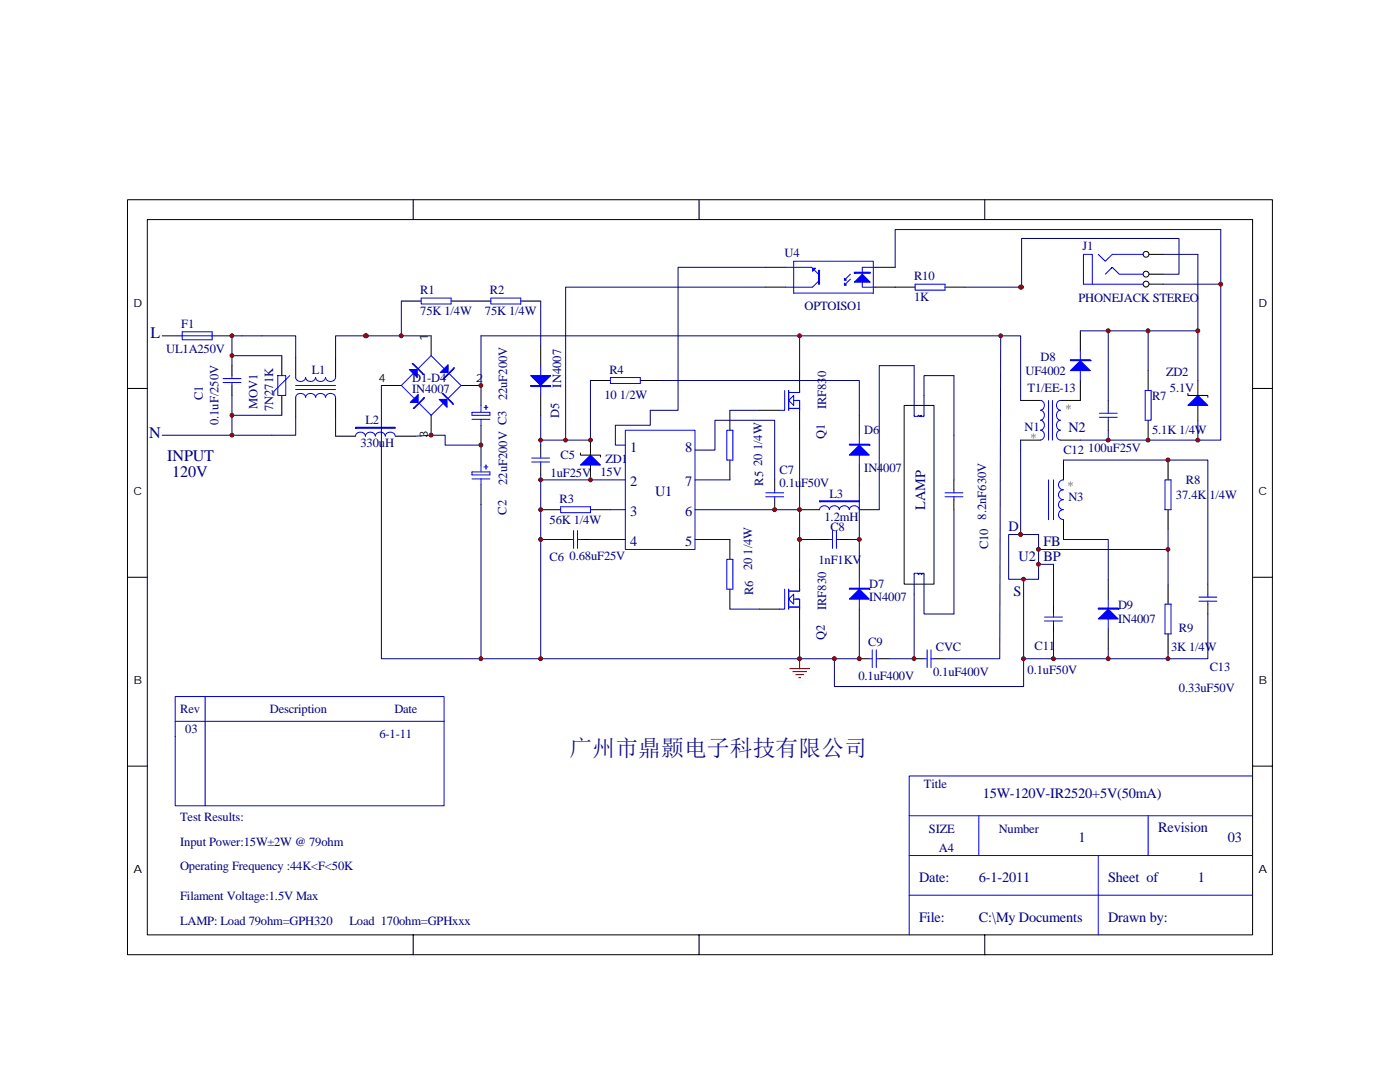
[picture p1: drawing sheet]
<svg xmlns="http://www.w3.org/2000/svg" width="279mm" height="216mm" viewBox="0 0 279 216" stroke-linecap="round" stroke-linejoin="round" font-family="sans-serif">
<g fill="none" stroke="#000" stroke-width=".2">
<path d="M25.4 39.9h228.5v150.6h-228.5zM82.5 39.9v3.9M139.5 39.9v3.9M196.5 39.9v3.9M29.4 43.8h220.6v142.7h-220.6zM152.8 57.3h4M152.8 53.3h4M174.7 57.3h7.9M174.7 53.3h4M188.6 57.3h4M229.3 50.8h2.8M229.3 54.7h2.8"/>
<path d="M229.3 56.7h2.8M25.4 77.5h4M32.4 67h4M42.3 67h4M46.3 73v2M46.3 76.9v2M56.2 71v4M56.2 78.9v4M59 71.4v3.9M59 79.3v4M67 71.4v3.9M67 79.3v4"/>
<path d="M76.1 76.9h4M80.1 60.1h4M86 67v4M90 60.1h8M92 76.9h4v4M103.9 60.1h4M107.9 69v4M107.9 78.9v4M117.8 75.9h4M127.8 75.9h3.9M159.6 74v3.9M203.7 79.9h4"/>
<path d="M215.6 75.9v4h-4M215.6 66v4M221.2 79.9v2M229.1 74v3.9M237.1 78.5v.4h4v.4M239.1 75.9v3M250 77.5h4M67 87h4M78.9 87h4M86 82.9v3.9M96 84.9v7.9M96 96.8v3.9"/>
<path d="M107.9 88.8v2M107.9 92.8v2M115.8 90.4v.4h4v.4M117.8 87.8v3M117.8 92.8v3M145.7 81.9v4M145.7 91.8v4M151.6 81.9h4M154.6 95.8v1.9M154.6 99.7v2M159.6 81.9v4M171.5 82.9v3.9"/>
<path d="M171.5 92.8v4M180.4 80.9h6v35.7h-6zM190.4 95.8v1.9M190.4 99.7v2M203.7 87.8h4M211.6 87.8h4M212.2 91.8v4M221.2 83.9v2M229.1 83.9v3.9M233.1 91.8v4M239.1 80.9v3M25.4 115.2h4"/>
<path d="M107.9 101.7h4M111.9 107.7h2M115.8 107.7h2M117.8 101.7h4M145.7 107.7v3.9M145.7 117.6v3.9M159.6 101.7h4M159.6 113.6v4M163.6 107.7h1.9M167.5 107.7h2M171.5 111.6v4M171.5 101.7h4"/>
<path d="M212.2 103.7v4M221.2 115.6v3.9M233.1 101.7v4M233.1 116.6v3.9M241.1 116.6v2M250 115.2h4M151.6 121.5h4M159.6 121.5v4M171.5 121.5v4M171.5 131.4h2M175.5 131.4h2M182.4 131.4h2"/>
<path d="M186.4 131.4h2M210.3 120.5v2M210.3 124.5v2M221.2 125.5v4M233.1 126.5v4M241.1 120.5v2M25.4 152.9h4M250 152.9h4M82.5 186.6v3.9M139.5 186.6v3.9M196.5 186.6v3.9"/>
<circle cx="228.7" cy="50.7" r=".58"/>
<circle cx="228.7" cy="54.7" r=".58"/>
<circle cx="228.7" cy="56.7" r=".58"/>
</g>
<g fill="none" stroke="#00f" stroke-width=".2">
<path d="M84.1 59.5h5.9v1.2h-5.9zM98 59.5h5.9v1.2h-5.9zM156.8 53.3h5.2l1.3 1.4M158.4 52.1h15.9v6.4h-15.9zM163.3 56.1l-1.1 1.2h-5.4M169.7 54.7l-1.2 1.2M169.7 55.7l-1.2 1.2M174.7 53.3h-2.6v4h2.6M182.6 56.7h6v1.2h-6zM218 56.7v-5.9h-1.8v5.9h11.9M219.2 50.8l1.4 1.3 1.4-1.3h6.1M221.8 53.5l.2-.2-1.4 1.4"/>
<path d="M222 53.3l1.4 1.4h4.7M36.4 66.2h5.9v1.6h-5.9zM36.4 67h5.9M44.5 76.3h3.6M44.5 75.5h3.6M46.3 75v.5M46.3 76.3v.6M55.4 75h1.6v3.9h-1.6zM57.8 75l-3.1 3.1v.8M59 76.9h8M59 77.7h8M59 79.3a1.01 1.01 0 0 1 1-.8 1.01 1.01 0 0 1 1 .8"/>
<path d="M59 75.3a1.01 1.01 0 0 0 1 .8 1.01 1.01 0 0 0 1-.8M61 79.3a1.01 1.01 0 0 1 1-.8 1.01 1.01 0 0 1 1 .8M61 75.3a1.01 1.01 0 0 0 1 .8 1.01 1.01 0 0 0 1-.8M63 79.3a1.01 1.01 0 0 1 1-.8 1.01 1.01 0 0 1 1 .8 1.02 1.02 0 0 1 1-.8 1.02 1.02 0 0 1 1 .8M63 75.3a1.01 1.01 0 0 0 1 .8 1.01 1.01 0 0 0 1-.8 1.02 1.02 0 0 0 1 .8 1.02 1.02 0 0 0 1-.8M82.3 72.6h.2l2 1.9v.2zM82.5 74.5l-2.4 2.4 2.6 2.6M83.5 73.6l2.5-2.6 2.6 2.6M84.6 79.3v.2l-1.9 2h-.2zM88.2 78.5h.2l2 2v.2zM89.6 74.5l2.4 2.4-2.6 2.6M90.6 73.4v.2l-2 1.9h-.2z"/>
<path d="M107.9 73v5.9M121.8 75.3h6v1.2h-6zM156.6 77.9v4h-1M157.4 78.3h2.2v-.4v.4h-2M157.4 77.9v4M158.4 78.9v2l-1-1zM158.4 79.9h1.2v2v-2h-.8M207.6 79.9a1 1 0 0 1 .8 1 1 1 0 0 1-.8 1 1.02 1.02 0 0 1 .8 .9 1.02 1.02 0 0 1-.8 1M209.3 79.9v7.9M210 79.9v7.9M211.6 79.9a1 1 0 0 0-.8 1 1 1 0 0 0 .8 1 1.02 1.02 0 0 0-.8 .9 1.02 1.02 0 0 0 .8 1M215.6 70v5.9"/>
<path d="M228.5 77.9h1.2v6h-1.2zM71 87a1.01 1.01 0 0 1 .9-.8 1.01 1.01 0 0 1 1 .8 1.01 1.01 0 0 1 1-.8 1.01 1.01 0 0 1 1 .8 1.02 1.02 0 0 1 1-.8 1.02 1.02 0 0 1 1 .8 1.02 1.02 0 0 1 1-.8 1.02 1.02 0 0 1 1 .8M88.4 80.5l-2.4 2.4-2.3-2.4M94.2 82.3h3.6v.6h-3.6zM94.2 94.2h3.6v.6h-3.6zM94.2 83.7h3.6M94.2 95.6h3.6M96 80.9v1.4M96 83.7v1.2M96 92.8v1.4M96 95.6v1.2M96.6 81.3h.8"/>
<path d="M96.6 93.2h.8M97 80.9v.8M97 92.8v.8M106.1 91.4h3.6M106.1 92.2h3.6M107.9 90.8v.6M107.9 92.2v.6M124.8 85.9h13.9v23.7h-13.9zM145.1 85.9h1.2v5.9h-1.2zM152.8 98.3h3.6M152.8 99.1h3.6M154.6 97.7v.6"/>
<path d="M154.6 99.1v.6M157.4 81.5h2.2M171.5 86.8v6M182.4 82.9v.2h.8v-.2h.2v.2h.4v-.2v.2h.6v-.2M188.6 98.3h3.6M188.6 99.1h3.6M190.4 97.7v.6M190.4 99.1v.6M207.6 83.9a1.01 1.01 0 0 1 .8 .9 1.01 1.01 0 0 1-.8 1M207.6 85.9a1 1 0 0 1 .8 .9 1 1 0 0 1-.8 1M209.3 95.8v7.9M210.3 95.8v7.9"/>
<path d="M211.6 83.9a1.01 1.01 0 0 0-.8 .9 1.01 1.01 0 0 0 .8 1M211.6 85.9a1 1 0 0 0-.8 .9 1 1 0 0 0 .8 1M212.2 99.7a1 1 0 0 0-1 1 1 1 0 0 0 1 1 .98 .98 0 0 0-1 1 .98 .98 0 0 0 1 1M212.2 95.8a1 1 0 0 0-1 1 1 1 0 0 0 1 .9 .97 .97 0 0 0-1 1 .97 .97 0 0 0 1 1M219.4 82.5h3.6M219.4 83.3h3.6M221.2 81.9v.6M221.2 83.3v.6M232.5 95.8h1.2v5.9h-1.2zM111.9 101.1h5.9v1.2h-5.9zM113.9 107.7h.6M114.5 105.9v3.5"/>
<path d="M115.3 107.7h.5M115.3 105.9v3.5M145.1 111.6h1.2v6h-1.2zM156.6 117.6v3.9h-1M157.4 118h2.2v-.4v.4h-2M157.4 117.6v3.9M158.4 118.6v1.9l-1-1zM158.4 119.5h1.2v2v-2h-.8M163.6 101.7a1 1 0 0 1 .9-.8 1 1 0 0 1 1 .8M165.5 107.7h.6M165.5 101.7a1.02 1.02 0 0 1 1-.8 1.02 1.02 0 0 1 1 .8M166.1 105.9v3.5"/>
<path d="M166.9 107.7h.6M166.9 105.9v3.5M167.5 101.7a1.02 1.02 0 0 1 1-.8 1.02 1.02 0 0 1 1 .8 1.03 1.03 0 0 1 1-.8 1.03 1.03 0 0 1 1 .8M171.5 115.6v5.9M182.4 114.6v-.2h.8v.2h.2v-.2h.4v.2h.2v-.2h.4v.2M221.2 119.5v6M239.3 119.1h3.6M239.3 120h3.6M241.1 118.6v.5M241.1 120v.5M35 139h53.6v21.8h-53.6zM40.9 139v21.8"/>
<path d="M157.4 121.1h2.2M173.5 131.4h.6M174.1 129.7v3.5M174.9 131.4h.6M174.9 129.7v3.5M184.4 131.4h.6M185 129.7v3.5M185.8 131.4h.6M185.8 129.7v3.5M208.5 123.1h3.5M208.5 123.9h3.5M210.3 122.5v.6"/>
<path d="M210.3 123.9v.6M232.5 120.5h1.2v6h-1.2zM35 143.9h53.6M250 154.8h-68.6v31.8M181.4 178.6h68.6M181.4 170.7h68.6M181.4 162.8h68.6M195.4 162.8v7.9M219.2 170.7v15.9M229.1 162.8v7.9"/>
</g>
<path d="M157.6 133.4h4M158.2 134h2.8M158.8 134.6h1.6M159.4 135.2h.4M159.6 131.4v2" fill="none" stroke="#f00" stroke-width=".2"/>
<g fill="none" stroke="#000080" stroke-width=".2">
<path d="M152.8 53.3h-17.5v28.6h-5.5v3h-7v3.9h2M152.8 57.3h-39.9v30.5M178.7 53.3v-7.5h64.9v10.9M192.6 57.3h11.3M232.1 56.7h11.5v31.1h-4.5M232.1 54.7h3.2v-7.1h-31.4v9.7h-.2M232.1 50.8h7v15.2M46.3 71h9.9M46.3 78.9v7.9M59 71.4v-4.4h-12.7v6M72.9 67h13.1M73.1 67h-6.1v4.4"/>
<path d="M76.1 76.9v54.5h19.9M80.1 60.1v6.9M107.9 60.1v8.9M117.8 75.9v11.9h-9.9M131.7 75.9h39.8v7M159.6 67h44.1v12.9M159.6 74v-7h-63.6v9.9M199.7 67l-.2 64.4h-11.1M215.6 66h5.6v13.9M221.2 66h17.9v9.9M229.1 66v8M46.3 82.9h9.9"/>
<path d="M59 83.3v3.5h-26.6M67 83.3v3.7M82.9 87l5.9-.2v2h7.2M107.9 95.8h16.9M107.9 82.9v5.9M107.9 94.8v36.6M138.7 89.8h4v-5.9h11.9v11.9M138.7 95.8h7M145.7 81.9h5.9M159.6 85.9v27.7M171.5 96.8v14.8M182.4 82.9v-9.9h-6.9v28.7"/>
<path d="M184.4 82.9v-7.9h6v20.8M203.7 87.8v18.9M212.2 91.8h28.9v24.8M221.2 85.9v1.9M239.1 83.9v3.9h-23.5M96 100.7v30.7M107.9 107.7h4M117.8 107.7h7M121.8 101.7h3M138.7 107.7h7M138.7 101.7h20.9M159.6 107.7h4"/>
<path d="M169.5 107.7h2M182.4 114.6v16.8h-4.9M190.4 101.7v20.8h-6v-7.9M201.3 106.7h6v8.9h-6zM204.3 115.6v21.4h-37.8v-5.6M207.3 112.6h3v7.9M207.3 109.6h25.8M212.2 107.7h9v7.9M233.1 105.7v10.9M145.7 121.5h5.9M159.6 125.5v5.9M171.5 125.5v5.9h-75.5"/>
<path d="M210.3 126.5v4.9h-6M221.2 129.5v1.9h-10.9M233.1 130.5v.9M241.1 122.5v8.9h-19.9"/>
</g>
<g fill="#00f" stroke="#00f" stroke-width=".2">
<path d="M81.7 73.7h1.6v1.6z"/>
<path d="M87.8 74.3l1.6-1.5v1.5z"/>
<path d="M87.6 79.7h1.6v1.6z"/>
<path d="M81.9 80.3l1.6-1.6v1.6z"/>
<path d="M105.9 75h4l-2 1.9z"/>
<path d="M169.5 119.5l2-1.9 2 1.9z"/>
<path d="M169.5 90.8l2-2 2 2z"/>
<path d="M115.8 92.8l2-2 2 2z"/>
<path d="M172.1 54.7l1.6 1.6h-3.2z"/>
<path d="M168.5 56.5l.4 .4h-.4z"/>
<path d="M168.5 55.5l.4 .4h-.4z"/>
<path d="M162.2 53.5h.6l-.6 .6z"/>
<path d="M213.6 74l2-2 2 2z"/>
<path d="M219.2 123.5l2-2 2 2z"/>
<path d="M237.1 80.9l2-2 1.9 2z"/>
<path d="M71 85.3h7.9v.1h-7.9z" fill-rule="evenodd"/>
<path d="M105.9 76.9v.2h4v-.2z" fill-rule="evenodd"/>
<path d="M163.6 99.9h7.9v.2h-7.9z" fill-rule="evenodd"/>
<path d="M169.5 117.4v.2h4v-.2z" fill-rule="evenodd"/>
<path d="M169.5 88.6v.2h4v-.2z" fill-rule="evenodd"/>
<path d="M170.5 54.3h3.2v.2h-3.2z" fill-rule="evenodd"/>
<path d="M163.3 53.9h.3v2.8h-.3z" fill-rule="evenodd"/>
<path d="M213.6 71.8v.2h4v-.2z" fill-rule="evenodd"/>
<path d="M219.2 121.3v.2h4v-.2z" fill-rule="evenodd"/>
</g>
<g fill="#800000" stroke="#800000" stroke-width=".2">
<circle cx="171.5" cy="131.4" r=".39"/>
<circle cx="159.6" cy="131.4" r=".39"/>
<circle cx="96" cy="76.9" r=".39"/>
<circle cx="46.3" cy="67" r=".39"/>
<circle cx="46.3" cy="86.8" r=".38"/>
<circle cx="96" cy="131.4" r=".39"/>
<circle cx="46.3" cy="71" r=".39"/>
<circle cx="46.3" cy="82.9" r=".39"/>
<circle cx="159.6" cy="101.7" r=".39"/>
<circle cx="159.6" cy="67" r=".39"/>
<circle cx="154.6" cy="101.7" r=".39"/>
<circle cx="107.9" cy="131.4" r=".39"/>
<circle cx="107.9" cy="95.7" r=".39"/>
<circle cx="107.9" cy="101.7" r=".39"/>
<circle cx="107.9" cy="107.6" r=".39"/>
<circle cx="117.8" cy="95.7" r=".39"/>
<circle cx="117.8" cy="87.8" r=".38"/>
<circle cx="107.9" cy="87.8" r=".39"/>
<circle cx="171.5" cy="107.6" r=".39"/>
<circle cx="159.6" cy="107.6" r=".39"/>
<circle cx="203.7" cy="106.6" r=".39"/>
<circle cx="207.3" cy="112.6" r=".39"/>
<circle cx="210.2" cy="131.4" r=".39"/>
<circle cx="221.2" cy="131.4" r=".39"/>
<circle cx="233.1" cy="91.8" r=".38"/>
<circle cx="233.1" cy="131.4" r=".39"/>
<circle cx="207.3" cy="109.6" r=".39"/>
<circle cx="233.1" cy="109.6" r=".38"/>
<circle cx="229.1" cy="87.8" r=".39"/>
<circle cx="239.1" cy="87.8" r=".39"/>
<circle cx="221.2" cy="87.8" r=".39"/>
<circle cx="221.2" cy="66" r=".39"/>
<circle cx="229.1" cy="66" r=".39"/>
<circle cx="112.9" cy="87.8" r=".38"/>
<circle cx="239" cy="66" r=".39"/>
<circle cx="243.6" cy="56.7" r=".39"/>
<circle cx="204.3" cy="115.6" r=".39"/>
<circle cx="204.3" cy="131.4" r=".39"/>
<circle cx="166.5" cy="131.4" r=".39"/>
<circle cx="203.9" cy="57.3" r=".39"/>
<circle cx="203.7" cy="57.3" r=".39"/>
<circle cx="80.1" cy="67" r=".39"/>
<circle cx="73.1" cy="67" r=".39"/>
<circle cx="72.9" cy="67" r=".39"/>
<circle cx="96" cy="88.8" r=".39"/>
<circle cx="86" cy="86.8" r=".39"/>
<circle cx="182.4" cy="131.4" r=".39"/>
<circle cx="199.7" cy="67" r=".39"/>
</g>
<text font-size="4.6" fill="#11037e" x="113.7" y="150.8">广州市鼎颢电子科技有限公司</text>
<g font-size="3.2" fill="#000080">
<text x="30" y="67.4">L</text>
<text x="29.8" y="87.5">N</text>
<text x="33.4" y="92">INPUT</text>
<text x="34.4" y="95.2">120V</text>
</g>
<g font-size="2.9" fill="#000080">
<text x="213.2" y="86.2">N2</text>
<text x="125.8" y="90.1">1</text>
<text x="136.7" y="90.1">8</text>
<text x="125.8" y="97.1">2</text>
<text x="130.8" y="99">U1</text>
<text x="136.7" y="97.1">7</text>
<text x="184.6" y="101.7" transform="rotate(-90 184.6 101.7)">LAMP</text>
<text x="125.8" y="103">3</text>
<text x="136.7" y="103">6</text>
<text x="201.3" y="106">D</text>
<text x="125.8" y="109">4</text>
<text x="136.7" y="109">5</text>
<text x="203.3" y="111.9">U2</text>
<text x="208.3" y="111.9">BP</text>
<text x="208.3" y="109">FB</text>
<text x="202.3" y="118.9">S</text>
<text x="196.1" y="159.3">15W-120V-IR2520+5V(50mA)</text>
<text x="231.1" y="166.1">Revision</text>
<text x="215.2" y="168">1</text>
<text x="245" y="168">03</text>
<text x="183.4" y="176">Date:</text>
<text x="195.3" y="176">6-1-2011</text>
<text x="221.2" y="176">Sheet of</text>
<text x="239.1" y="176">1</text>
<text x="183.4" y="183.9">File:</text>
<text x="195.3" y="183.9">C:\My Documents</text>
<text x="221.2" y="183.9">Drawn by:</text>
</g>
<g font-size="2.5" fill="#000080">
<text x="156.6" y="51.4">U4</text>
<text x="216" y="50">J1</text>
<text x="83.9" y="58.7">R1</text>
<text x="97.8" y="58.7">R2</text>
<text x="182.4" y="55.9">R10</text>
<text x="36.2" y="65.4">F1</text>
<text x="83.9" y="62.8">75K 1/4W</text>
<text x="96.8" y="62.8">75K 1/4W</text>
<text x="160.6" y="61.8">OPTOISO1</text>
<text x="182.4" y="60.1">1K</text>
<text x="215.2" y="60.3">PHONEJACK STEREO</text>
<text x="33.2" y="70.4">UL1A250V</text>
<text x="207.7" y="72">D8</text>
<text x="62.2" y="74.5">L1</text>
<text x="82.3" y="76.1">D1-D4</text>
<text x="112" y="77.3" transform="rotate(-90 112 77.3)">IN4007</text>
<text x="121.6" y="74.5">R4</text>
<text x="204.7" y="74.7">UF4002</text>
<text x="232.7" y="75">ZD2</text>
<text x="40.4" y="79.9" transform="rotate(-90 40.4 79.9)">C1</text>
<text x="51.4" y="81.7" transform="rotate(-90 51.4 81.7)">MOV1</text>
<text x="54.5" y="82.1" transform="rotate(-90 54.5 82.1)">7N271K</text>
<text x="82.3" y="78.5">IN4007</text>
<text x="101.2" y="79.9" transform="rotate(-90 101.2 79.9)">22uF200V</text>
<text x="111.6" y="83.5" transform="rotate(-90 111.6 83.5)">D5</text>
<text x="120.6" y="79.7">10 1/2W</text>
<text x="164.8" y="81.7" transform="rotate(-90 164.8 81.7)">IRF830</text>
<text x="205.1" y="78.3">T1/EE-13</text>
<text x="229.9" y="79.9">R7</text>
<text x="233.5" y="78.3">5.1V</text>
<text x="43.6" y="84.9" transform="rotate(-90 43.6 84.9)">0.1uF/250V</text>
<text x="71.9" y="89.2">330uH</text>
<text x="72.9" y="84.6">L2</text>
<text x="164.6" y="87.6" transform="rotate(-90 164.6 87.6)">Q1</text>
<text x="172.5" y="86.6">D6</text>
<text x="204.5" y="86">N1</text>
<text x="229.9" y="86.6">5.1K 1/4W</text>
<text x="109.9" y="95.2">1uF25V</text>
<text x="111.9" y="91.6">C5</text>
<text x="119.8" y="95">15V</text>
<text x="120.8" y="92.4">ZD1</text>
<text x="152.1" y="93" transform="rotate(-90 152.1 93)">20 1/4W</text>
<text x="155.6" y="94.6">C7</text>
<text x="172.5" y="94.2">IN4007</text>
<text x="212.2" y="90.6">C12</text>
<text x="217.2" y="90.2">100uF25V</text>
<text x="101.2" y="96.8" transform="rotate(-90 101.2 96.8)">22uF200V C3</text>
<text x="111.7" y="100.3">R3</text>
<text x="152.3" y="96.9" transform="rotate(-90 152.3 96.9)">R5</text>
<text x="155.6" y="97.2">0.1uF50V</text>
<text x="165.5" y="99.3">L3</text>
<text x="213.2" y="99.9">N3</text>
<text x="234.7" y="99.5">37.4K 1/4W</text>
<text x="236.7" y="96.5">R8</text>
<text x="101" y="102.7" transform="rotate(-90 101 102.7)">C2</text>
<text x="109.7" y="104.5">56K 1/4W</text>
<text x="164.5" y="103.9">1.2mH</text>
<text x="165.7" y="105.9">C8</text>
<text x="196.8" y="103.7" transform="rotate(-90 196.8 103.7)">8.2nF630V</text>
<text x="109.7" y="112">C6</text>
<text x="113.7" y="111.8">0.68uF25V</text>
<text x="150.1" y="113.8" transform="rotate(-90 150.1 113.8)">20 1/4W</text>
<text x="163.3" y="112.6">1nF1KV</text>
<text x="197.2" y="109.6" transform="rotate(-90 197.2 109.6)">C10</text>
<text x="150.3" y="118.8" transform="rotate(-90 150.3 118.8)">R6</text>
<text x="173.5" y="117.4">D7</text>
<text x="173.5" y="120">IN4007</text>
<text x="164.8" y="121.7" transform="rotate(-90 164.8 121.7)">IRF830</text>
<text x="223.2" y="121.5">D9</text>
<text x="223.2" y="124.3">IN4007</text>
<text x="164.6" y="127.7" transform="rotate(-90 164.6 127.7)">Q2</text>
<text x="173.3" y="128.9">C9</text>
<text x="186.8" y="129.9">CVC</text>
<text x="206.5" y="129.7">C11</text>
<text x="233.7" y="129.9">3K 1/4W</text>
<text x="235.3" y="126.1">R9</text>
<text x="171.3" y="135.6">0.1uF400V</text>
<text x="186.2" y="134.8">0.1uF400V</text>
<text x="205.1" y="134.4">0.1uF50V</text>
<text x="241.4" y="133.8">C13</text>
<text x="36" y="142.3">Rev</text>
<text x="53.9" y="142.3">Description</text>
<text x="78.7" y="142.3">Date</text>
<text x="235.3" y="138.2">0.33uF50V</text>
<text x="37" y="146.3">03</text>
<text x="75.7" y="147.3">6-1-11</text>
<text x="184.4" y="157.2">Title</text>
<text x="36" y="163.8">Test Results:</text>
<text x="185.4" y="166.1">SIZE</text>
<text x="199.3" y="166.1">Number</text>
<text x="36" y="168.7">Input Power:15W±2W @ 79ohm</text>
<text x="36" y="173.7">Operating Frequency :44K&lt;F&lt;50K</text>
<text x="187.4" y="170.1">A4</text>
<text x="36" y="179.6">Filament Voltage:1.5V Max</text>
<text x="36" y="184.6">LAMP: Load 79ohm=GPH320</text>
<text x="69.7" y="184.6">Load 170ohm=GPHxxx</text>
</g>
<g font-size="2.5" fill="#f00">
<text x="212.6" y="82.5">*</text>
<text x="205.7" y="88.2">*</text>
<text x="213" y="97.7">*</text>
</g>
<g font-size="2.2">
<text x="26.6" y="61.2">D</text>
<text x="251.2" y="61.2">D</text>
<text x="85.4" y="68" transform="rotate(-90 85.4 68)">1</text>
<text x="75.5" y="76.2">4</text>
<text x="95" y="76.2">2</text>
<text x="85.4" y="87.4" transform="rotate(-90 85.4 87.4)">3</text>
<text x="26.6" y="98.8">C</text>
<text x="251.2" y="98.8">C</text>
<text x="26.6" y="136.5">B</text>
<text x="251.2" y="136.5">B</text>
<text x="26.6" y="174.2">A</text>
<text x="251.2" y="174.2">A</text>
</g>
</svg>
